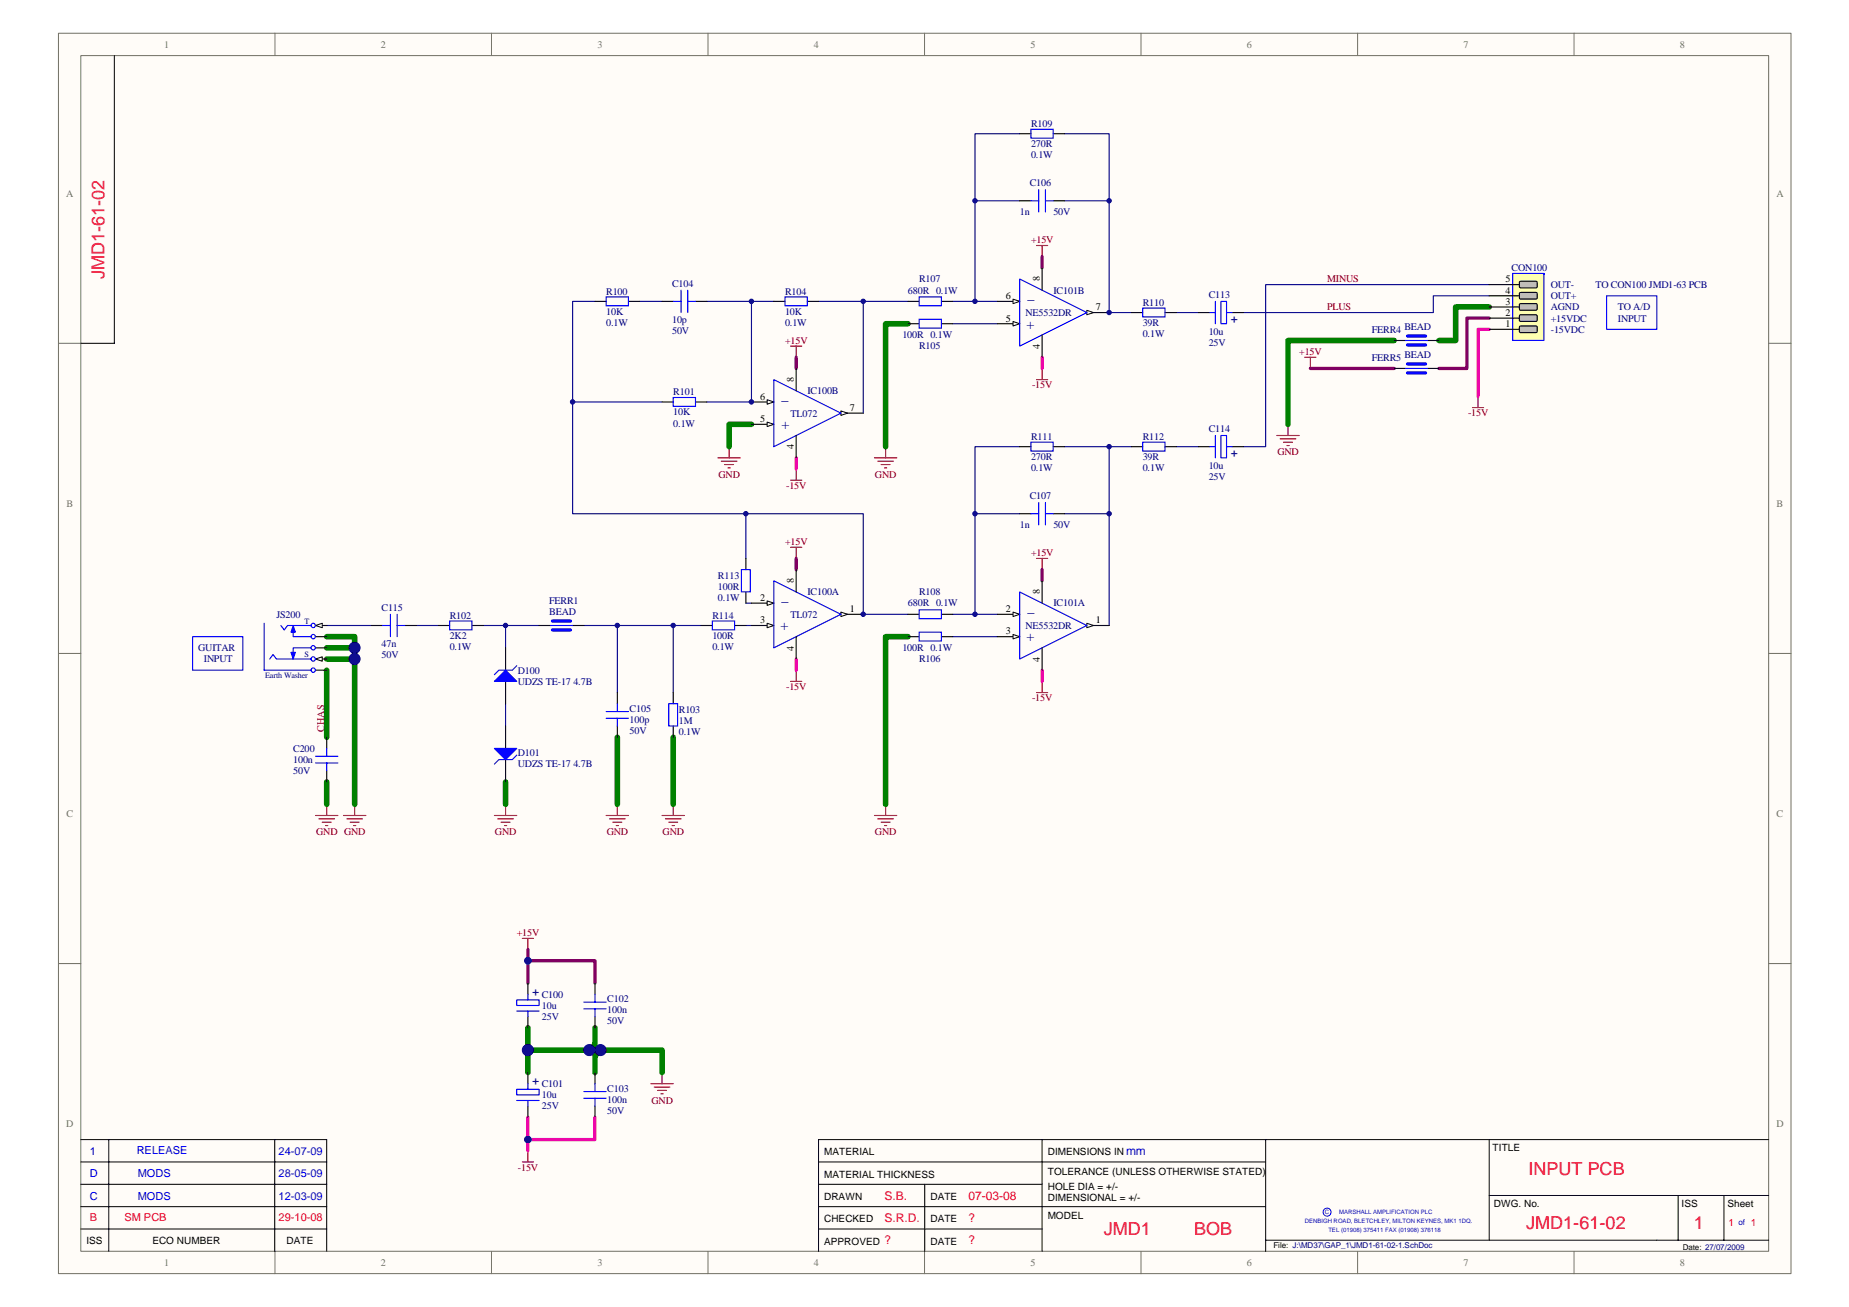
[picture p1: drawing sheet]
<svg xmlns="http://www.w3.org/2000/svg" width="420mm" height="297mm" viewBox="0 0 420 297" stroke-linecap="round" stroke-linejoin="round" font-family="sans-serif">
<path d="M13.3 7.6h393.7v281.9h-393.7z" fill="#fffcf8"/>
<path d="M13.3 7.6h393.7v281.9h-393.7z" fill="none" stroke="#706f64" stroke-width=".23"/>
<path d="M18.4 12.7h383.5v271.7h-383.5z" fill="#fffcf8"/>
<g fill="none" stroke="#706f64" stroke-width=".23">
<path d="M18.4 12.6h383.5v271.8h-383.5zM62.5 7.5v5.1M111.7 7.5v5.1M160.9 7.5v5.1M210.1 7.5v5.1M259.3 7.5v5.1M308.5 7.5v5.1M357.7 7.5v5.1M13.3 78h5.1M401.9 78h5.1M13.3 148.5h5.1M401.9 148.5h5.1"/>
<path d="M13.3 219h5.1M401.9 219h5.1M62.5 284.4v5.1M111.7 284.4v5.1M160.9 284.4v5.1M210.1 284.4v5.1M259.3 284.4v5.1M308.5 284.4v5.1M357.7 284.4v5.1"/>
</g>
<g fill="none" stroke="#000" stroke-width=".23">
<path d="M26 12.6v65.4h-7.6M18.4 259h55.8v25.4M24.7 259v25.4M62.4 259v25.4M236.8 259v25.4M287.6 259h-101.6v25.4M338.4 259v22.9M401.9 259h-114.3v25.4M18.4 264.1h55.8M18.4 269.2h55.8M18.4 274.2h55.8M18.4 279.3h55.8"/>
<path d="M186 264.1h101.6M186 269.2h50.8M186 274.2h101.6M186 279.3h50.8M210.1 269.2v15.2M338.4 271.7h63.5M381.3 271.7v10.2M391.7 271.7v10.2M287.6 281.9h114.3"/>
</g>
<path d="M300.7 275.4a.9 .9 0 0 1 1.3-.7 .9 .9 0 0 1 0 1.5 .9 .9 0 0 1-1.3-.7" fill="none" stroke="#00f" stroke-width=".23"/>
<g fill="none" stroke="#800000" stroke-width=".25">
<path d="M235.5 55.8h2.6M236.8 55.8v2.5M179.7 78.7h2.5M180.9 78.7v2.5M235.5 86.3h2.6M236.8 83.7v2.6M290.1 99h5.1M290.9 99.7h3.6M292.7 96.4v2.6M296.5 81.2h2.5M297.8 81.2v2.5M334.6 92.6h2.5"/>
<path d="M335.9 90.1v2.5M163.1 104.1h5.1M163.9 104.8h3.6M164.7 105.6h2M165.4 106.3h.5M165.7 101.5v2.6M179.7 109.1h2.5M180.9 106.6v2.5M198.7 104.1h5.1M199.5 104.8h3.5M200.2 105.6h2.1M201 106.3h.5"/>
<path d="M201.2 101.5v2.6M291.7 100.5h2M292.4 101.3h.5M179.7 124.4h2.5M180.9 124.4v2.5M235.5 126.9h2.6M236.8 126.9v2.6M179.7 154.9h2.5M180.9 152.3v2.6M235.5 157.4h2.6M236.8 154.9v2.5M71.7 185.3h5.1"/>
<path d="M72.5 186.1h3.5M73.2 186.9h2.1M74 187.6h.5M74.2 182.8v2.5M78.1 185.3h5M78.8 186.1h3.6M79.6 186.9h2M80.3 187.6h.5M80.6 182.8v2.5M112.3 185.3h5.1M113.1 186.1h3.6M113.9 186.9h2"/>
<path d="M114.6 187.6h.5M114.9 182.8v2.5M137.7 185.3h5.1M138.5 186.1h3.6M139.3 186.9h2M140 187.6h.5M140.3 182.8v2.5M150.4 185.3h5.1M151.2 186.1h3.6M152 186.9h2M152.7 187.6h.5M153 182.8v2.5"/>
<path d="M198.7 185.3h5.1M199.5 186.1h3.5M200.2 186.9h2.1M201 187.6h.5M201.2 182.8v2.5M118.7 213.3h2.5M120 213.3v2.5M147.9 246.3h5.1M148.7 247.1h3.5M149.4 247.8h2.1M150.2 248.6h.5M150.4 243.8v2.5"/>
<path d="M118.7 264.1h2.5M120 261.5v2.6"/>
</g>
<g fill="none" stroke="#008000" stroke-width="1.3">
<path d="M206.3 73.6h-5.1v27.9M316.8 77.4h-24.1v19M338.4 69.8h-7.6v7.6h-3.8M170.8 96.4h-5.1v5.1M74.2 147.2h6.4v2.6M74.2 144.7h6.4v2.5M74.2 149.8h6.4v33M74.2 152.3v15.3M206.3 144.7h-5.1v38.1M74.2 177.7v5.1M114.9 177.7v5.1M140.3 167.6v15.2"/>
<path d="M153 167.6v15.2M120 238.7h30.4v5.1M120 233.6v10.2M135.2 233.6v3.8l-1.3 1.3M136.5 238.7l-1.3 1.2v3.9"/>
</g>
<path d="M236.8 58.3v2.6M338.4 72.3h-5.1v11.4h-6.3M180.9 81.2v2.5M297.8 83.7h19M180.9 126.9v2.6M236.8 129.5v2.5M120 215.8v2.6M120 223.4v-5h15.2v5" fill="none" stroke="#800080" stroke-width=".76"/>
<path d="M338.4 74.8h-2.5v15.3M236.8 81.2v2.5M180.9 104.1v2.5M180.9 149.8v2.5M236.8 152.3v2.6M120 253.9v5.1h15.2v-5.1M120 259v2.5" fill="none" stroke="#f0f" stroke-width=".76"/>
<g fill="none" stroke="#000080" stroke-width=".25">
<path d="M231.7 30.4h-10.1v15.2M241.9 30.4h10.1v15.2M231.7 45.6h-10.1v22.9M241.9 45.6h10.1v25.4h5.1M135.2 68.5h-5.1v22.9h20.3M145.4 68.5h5M160.6 68.5h10.2M175.8 68.5h-5v22.9h-10.2M186 68.5h10.2v25.4M196.2 68.5h10.1M216.5 68.5h10.1M216.5 73.6h10.1"/>
<path d="M267.3 71h5.1M338.4 67.2h-12.7v3.8h-43.2M338.4 64.7h-50.8v36.8h-5.1M231.7 116.8h-10.1v22.8M231.7 101.5h-10.1v15.3M241.9 116.8h10.1v25.4M241.9 101.5h10.1v15.3M252 101.5h5.1M267.3 101.5h5.1M169.5 126.9v-10.1h26.7v22.8h10.1M216.5 139.6h10.1M74.2 142.2h10.2"/>
<path d="M94.6 142.2h5M109.8 142.2h12.7M114.9 142.2v5M114.9 159.9v5.1M132.7 142.2h26.6M140.3 142.2v15.2M153 142.2v15.2M216.5 144.7h10.1"/>
</g>
<path d="M365.1 67.2h11.4v7.6h-11.4zM43.8 144.7h11.4v7.6h-11.4z" fill="none" stroke="#00f" stroke-width=".25"/>
<path d="M343.7 62.1v15.3h7.1v-15.3z" fill-rule="evenodd" fill="#ffffb0" stroke="#00f" stroke-width=".25"/>
<path d="M338.4 74.8h6.9M338.4 72.3h6.9" fill="none" stroke="#000" stroke-width=".25"/>
<g fill="#c0c0c0" stroke="#000" stroke-width=".25">
<path d="M345.3 74.2l3.9-.1 .1 1.2-.3 .3h-3.5l-.2-.3z" fill-rule="evenodd"/>
<path d="M345.3 71.6h3.9l.1 1.2-.3 .2h-3.5l-.2-.2z" fill-rule="evenodd"/>
</g>
<path d="M338.4 69.8h6.9" fill="none" stroke="#000" stroke-width=".25"/>
<path d="M345.3 69.1l3.9-.1 .1 1.3-.3 .2h-3.5l-.2-.2z" fill-rule="evenodd" fill="#c0c0c0" stroke="#000" stroke-width=".25"/>
<path d="M338.4 67.2h6.9" fill="none" stroke="#000" stroke-width=".25"/>
<path d="M345.3 66.5h3.9l.1 1.2-.3 .3h-3.5l-.2-.3z" fill-rule="evenodd" fill="#c0c0c0" stroke="#000" stroke-width=".25"/>
<path d="M338.4 64.7h6.9" fill="none" stroke="#000" stroke-width=".25"/>
<path d="M345.3 64h3.9l.1 1.2-.3 .2h-3.5l-.2-.2z" fill-rule="evenodd" fill="#c0c0c0" stroke="#000" stroke-width=".25"/>
<path d="M130.1 91.4v25.4h39.4M169.5 137.1h1.3M169.5 142.2h1.3" fill="none" stroke="#000080" stroke-width=".25"/>
<path d="M71.7 142.2h2.5" fill="none" stroke="#000" stroke-width=".25"/>
<path d="M71.7 142.2l1.5-.6v1.1z" fill="#fffcf8" stroke="#000" stroke-width=".23"/>
<path d="M71.7 152.3h2.5M71.7 149.8h2.5" fill="none" stroke="#000" stroke-width=".25"/>
<g fill="none" stroke="#00f" stroke-width=".25">
<path d="M60 152.3h10.7M63.8 142.2l.8 1 .8-1h5.3"/>
<circle cx="71.2" cy="152.3" r=".49"/>
<circle cx="71.2" cy="142.1" r=".49"/>
</g>
<path d="M71.7 149.8l1.5-.5v1z" fill="#fffcf8" stroke="#000" stroke-width=".23"/>
<g fill="none" stroke="#00f" stroke-width=".25">
<path d="M234.3 29.4h5v2h-5zM234.3 45.6h1.7M236 43.1v5.1M237.6 43.1v5.1M237.6 45.6h1.7M137.7 67.5h5.1v2h-5.1zM153 68.5h1.8M154.8 66v5M156.3 66v5M156.3 68.5h1.8M178.4 67.5h5v2h-5zM208.9 72.6h5v2h-5z"/>
<path d="M208.9 67.5h5v2h-5zM259.7 70h5v2h-5zM274.9 71h1.3M276.2 68.5v5.1M277.4 68.5h1.3v5.1h-1.3zM278.7 71h1.3M319.4 77.4h5M153 90.3h5v2.1h-5zM276.2 99v5.1M277.4 99h1.3v5.1h-1.3zM319.4 83.7h5M234.3 100.5h5v2h-5z"/>
<path d="M234.3 116.8h1.7M236 114.2v5.1M237.6 114.2v5.1M237.6 116.8h1.7M259.7 100.5h5v2h-5zM274.9 101.5h1.3M278.7 101.5h1.3M88.7 139.6v5.1M90.2 139.6v5.1M168.5 129.5h2v5h-2zM208.9 138.6h5v2h-5zM60 141.6v10.7"/>
<path d="M61.3 149.8l.7-1 .8 1h7.9M66.6 142.9v1.8h4.1M70.7 147.2h-4.1v1.8M86.9 142.2h1.8M90.2 142.2h1.8M102.2 141.1h5v2.1h-5zM117.4 151.3l-1 1h-3l-1.1 1M125 142.2h5.1M140.3 159.9v1.8M152 159.9h2v5.1h-2zM161.9 141.1h5v2.1h-5zM208.9 143.7h5v2h-5z"/>
<path d="M71.7 171.9h5.1M71.7 173.4h5.1M74.2 170.1v1.8M74.2 173.4v1.8M117.4 171.6l-1 1h-3l-1.1 1.1M137.7 161.7h5.1M137.7 163.2h5.1M140.3 163.2v1.8M117.4 227.2h5.1v1.3h-5.1zM117.4 229.8h5.1M120 226v1.2M120 229.8v1.3"/>
<path d="M132.7 227.8h5M132.7 229.3h5M135.2 226v1.8M135.2 229.3v1.8M117.4 247.6h5.1v1.2h-5.1zM117.4 250.1h5.1M120 246.3v1.3M120 250.1v1.3M132.7 248.1h5M132.7 249.6h5M135.2 246.3v1.8M135.2 249.6v1.8"/>
<circle cx="71.2" cy="149.8" r=".49"/>
<circle cx="71.2" cy="144.7" r=".49"/>
<circle cx="71.2" cy="147.2" r=".49"/>
</g>
<g fill="none" stroke="#000" stroke-width=".25">
<path d="M231.7 30.4h2.6M239.3 30.4h2.6M231.7 45.6h2.6M239.3 45.6h2.6M135.2 68.5h2.5M142.8 68.5h2.6M150.4 68.5h2.6M158.1 68.5h2.5M175.8 68.5h2.6M183.5 68.5h2.5M206.3 68.5h2.6M206.3 73.6h2.6"/>
<path d="M213.9 68.5h2.6M213.9 73.6h2.6M257.1 71h2.6M264.7 71h2.6M272.4 71h2.5M280 71h2.5M316.8 77.4h2.6M324.4 77.4h2.6M150.4 91.4h2.6M158.1 91.4h2.5M316.8 83.7h2.6M324.4 83.7h2.6"/>
<path d="M231.7 101.5h2.6M231.7 116.8h2.6M239.3 101.5h2.6M239.3 116.8h2.6M257.1 101.5h2.6M264.7 101.5h2.6M272.4 101.5h2.5M280 101.5h2.5M169.5 126.9v2.6M169.5 134.5v2.6M170.8 137.1h5M206.3 139.6h2.6"/>
<path d="M213.9 139.6h2.6M71.7 147.2h2.5M71.7 144.7h2.5M84.4 142.2h2.5M92 142.2h2.6M99.6 142.2h2.6M107.3 142.2h2.5M114.9 147.2v5.1M114.9 154.9v5M122.5 142.2h2.5M130.1 142.2h2.6M140.3 157.4v2.5"/>
<path d="M153 157.4v2.5M159.3 142.2h2.6M167 142.2h2.5M206.3 144.7h2.6M213.9 144.7h2.6M74.2 167.6v2.5M74.2 175.2v2.5M114.9 165v5.1M114.9 172.6v5.1M140.3 165v2.6M153 165v2.6M120 223.4v2.6"/>
<path d="M120 231.1v2.5M135.2 223.4v2.6M135.2 231.1v2.5M120 243.8v2.5M120 251.4v2.5M135.2 243.8v2.5M135.2 251.4v2.5"/>
</g>
<g fill="#00f" stroke="#00f" stroke-width=".23">
<path d="M66.1 148.3h1l-.5 1.5z"/>
<path d="M66.6 142.2l.5 1.5h-1z"/>
</g>
<path d="M319.9 78.4h4M319.9 76.4h4M319.9 84.8h4M319.9 82.7h4M125.5 143.2h4.1M125.5 141.1h4.1" fill="none" stroke="#00f" stroke-width=".76"/>
<g fill="#00f" stroke="#00f" stroke-width=".25">
<path d="M112.3 154.9l2.6-2.6 2.5 2.6z"/>
<path d="M112.3 170.1h5.1l-2.5 2.5z"/>
</g>
<path d="M174.3 136.6l1.5 .5-1.5 .5z" fill="#fffcf8" stroke="#000" stroke-width=".23"/>
<path d="M170.8 142.2h5" fill="none" stroke="#000" stroke-width=".25"/>
<path d="M174.3 141.6l1.5 .6-1.5 .5z" fill="#fffcf8" stroke="#000" stroke-width=".23"/>
<path d="M191.1 139.6h5.1" fill="none" stroke="#000" stroke-width=".25"/>
<path d="M191.1 139.1l1.5 .5-1.5 .5z" fill="#fffcf8" stroke="#000" stroke-width=".23"/>
<path d="M175.8 132l15.3 7.6-15.3 7.6z" fill="none" stroke="#00f" stroke-width=".25"/>
<path d="M170.8 91.4h5M180.9 129.5v5M180.9 144.7v5.1" fill="none" stroke="#000" stroke-width=".25"/>
<path d="M174.3 90.8l1.5 .6-1.5 .5z" fill="#fffcf8" stroke="#000" stroke-width=".23"/>
<path d="M170.8 96.4h5" fill="none" stroke="#000" stroke-width=".25"/>
<path d="M174.3 95.9l1.5 .5-1.5 .5z" fill="#fffcf8" stroke="#000" stroke-width=".23"/>
<path d="M191.1 93.9h5.1" fill="none" stroke="#000" stroke-width=".25"/>
<path d="M191.1 93.4l1.5 .5-1.5 .5z" fill="#fffcf8" stroke="#000" stroke-width=".23"/>
<path d="M175.8 86.3l15.3 7.6-15.3 7.6z" fill="none" stroke="#00f" stroke-width=".25"/>
<path d="M180.9 83.7v5.1M180.9 99v5.1M226.6 139.6h5.1" fill="none" stroke="#000" stroke-width=".25"/>
<path d="M230.2 139.1l1.5 .5-1.5 .5z" fill="#fffcf8" stroke="#000" stroke-width=".23"/>
<path d="M226.6 144.7h5.1" fill="none" stroke="#000" stroke-width=".25"/>
<path d="M230.2 144.2l1.5 .5-1.5 .5z" fill="#fffcf8" stroke="#000" stroke-width=".23"/>
<path d="M247 142.2h5" fill="none" stroke="#000" stroke-width=".25"/>
<path d="M247 141.6l1.5 .6-1.5 .5z" fill="#fffcf8" stroke="#000" stroke-width=".23"/>
<path d="M231.7 134.5l15.3 7.7-15.3 7.6z" fill="none" stroke="#00f" stroke-width=".25"/>
<path d="M226.6 68.5h5.1M236.8 132v5.1M236.8 147.2v5.1" fill="none" stroke="#000" stroke-width=".25"/>
<path d="M230.2 68l1.5 .5-1.5 .5z" fill="#fffcf8" stroke="#000" stroke-width=".23"/>
<path d="M226.6 73.6h5.1" fill="none" stroke="#000" stroke-width=".25"/>
<path d="M230.2 73.1l1.5 .5-1.5 .5z" fill="#fffcf8" stroke="#000" stroke-width=".23"/>
<path d="M247 71h5" fill="none" stroke="#000" stroke-width=".25"/>
<path d="M247 70.5l1.5 .5-1.5 .5z" fill="#fffcf8" stroke="#000" stroke-width=".23"/>
<path d="M231.7 63.4l15.3 7.6-15.3 7.7z" fill="none" stroke="#00f" stroke-width=".25"/>
<path d="M236.8 60.9v5.1M236.8 76.1v5.1" fill="none" stroke="#000" stroke-width=".25"/>
<g fill="#000080" stroke="#000080" stroke-width=".23">
<circle cx="80.6" cy="149.8" r="1.26"/>
<circle cx="80.6" cy="147.2" r="1.26"/>
<circle cx="114.9" cy="142.1" r=".5"/>
<circle cx="120" cy="259" r=".75"/>
<circle cx="120" cy="238.7" r="1.26"/>
<circle cx="120" cy="218.3" r=".75"/>
<circle cx="130.1" cy="91.3" r=".5"/>
<circle cx="133.9" cy="238.7" r="1.26"/>
<circle cx="136.5" cy="238.7" r="1.26"/>
<circle cx="140.3" cy="142.1" r=".5"/>
<circle cx="153" cy="142.1" r=".5"/>
<circle cx="169.5" cy="116.7" r=".5"/>
<circle cx="170.7" cy="91.3" r=".5"/>
<circle cx="170.7" cy="68.5" r=".5"/>
<circle cx="196.1" cy="139.6" r=".5"/>
<circle cx="196.1" cy="68.5" r=".5"/>
<circle cx="221.5" cy="139.6" r=".5"/>
<circle cx="221.5" cy="116.7" r=".5"/>
<circle cx="221.5" cy="68.5" r=".5"/>
<circle cx="221.5" cy="45.6" r=".5"/>
<circle cx="252" cy="116.7" r=".5"/>
<circle cx="252" cy="101.5" r=".5"/>
<circle cx="252" cy="71" r=".5"/>
<circle cx="252" cy="45.6" r=".49"/>
</g>
<g font-size="4.1" fill="#ee0e22">
<text x="23.8" y="63.4" transform="rotate(-90 23.8 63.4)">JMD1-61-02</text>
<text x="347.3" y="267">INPUT PCB</text>
<text x="250.8" y="280.7">JMD1</text>
<text x="271.4" y="280.7">BOB</text>
<text x="346.8" y="279.2">JMD1-61-02</text>
<text x="384.9" y="279.2">1</text>
</g>
<g font-size="3.2" fill="#000080">
<text x="233.5" y="68">_</text>
<text x="233.3" y="74.8">+</text>
<text x="177.6" y="90.8">_</text>
<text x="177.6" y="97.5">+</text>
<text x="177.6" y="136.6">_</text>
<text x="177.4" y="143.2">+</text>
<text x="233.5" y="139.1">_</text>
<text x="233.3" y="145.7">+</text>
</g>
<g font-size="2.7" fill="#000080">
<text x="279.7" y="73.5">+</text>
<text x="279.7" y="104">+</text>
<text x="122.5" y="226.3" transform="rotate(-90 122.5 226.3)">+</text>
<text x="122.5" y="246.6" transform="rotate(-90 122.5 246.6)">+</text>
</g>
<text font-size="2.7" fill="#00f" x="255.9" y="262.5">mm</text>
<g font-size="2.7" fill="#ee0e22">
<text x="201" y="272.6">S.B.</text>
<text x="220.1" y="272.6">07-03-08</text>
<text x="201" y="277.7">S.R.D.</text>
<text x="220.1" y="277.7">?</text>
<text x="201" y="282.8">?</text>
<text x="220.1" y="282.8">?</text>
</g>
<g font-size="2.5" fill="#00f">
<text x="20.4" y="262.5">1</text>
<text x="31.1" y="262.3">RELEASE</text>
<text x="63.3" y="262.5">24-07-09</text>
<text x="20.4" y="267.6">D</text>
<text x="31.3" y="267.6">MODS</text>
<text x="63.3" y="267.6">28-05-09</text>
<text x="20.4" y="272.7">C</text>
<text x="31.3" y="272.7">MODS</text>
<text x="63.3" y="272.7">12-03-09</text>
</g>
<g font-size="2.5" fill="#ee0e22">
<text x="20.4" y="277.5">B</text>
<text x="28.3" y="277.5">SM PCB</text>
<text x="63.3" y="277.5">29-10-08</text>
</g>
<g font-size="2.3" fill="#706f64">
<text x="37.3" y="10.8">1</text>
<text x="86.5" y="10.8">2</text>
<text x="135.8" y="10.8">3</text>
<text x="184.9" y="10.8">4</text>
<text x="234.2" y="10.8">5</text>
<text x="283.3" y="10.8">6</text>
<text x="332.6" y="10.8">7</text>
<text x="381.8" y="10.8">8</text>
<text x="15" y="44.7">A</text>
<text x="403.7" y="44.7">A</text>
<text x="15.1" y="115.2">B</text>
<text x="403.7" y="115.2">B</text>
<text x="15.1" y="185.7">C</text>
<text x="403.7" y="185.7">C</text>
<text x="15" y="256.2">D</text>
<text x="403.7" y="256.2">D</text>
<text x="37.3" y="287.7">1</text>
<text x="86.5" y="287.7">2</text>
<text x="135.8" y="287.7">3</text>
<text x="184.9" y="287.7">4</text>
<text x="234.2" y="287.7">5</text>
<text x="283.3" y="287.7">6</text>
<text x="332.6" y="287.7">7</text>
<text x="381.8" y="287.7">8</text>
</g>
<g font-size="2.3" fill="#000080">
<text x="234.3" y="28.9">R109</text>
<text x="234.3" y="33.4">270R</text>
<text x="234.3" y="36">0.1W</text>
<text x="234" y="42.3">C106</text>
<text x="231.7" y="48.9">1n</text>
<text x="239.4" y="48.9">50V</text>
<text x="152.7" y="65.2">C104</text>
<text x="208.9" y="64.2">R107</text>
<text x="343.5" y="61.6">CON100</text>
<text x="352.4" y="65.4">OUT-</text>
<text x="362.6" y="65.4">TO CON100 JMD1-63 PCB</text>
<text x="137.7" y="71.5">10K</text>
<text x="137.7" y="67">R100</text>
<text x="178.4" y="71.5">10K</text>
<text x="178.4" y="67">R104</text>
<text x="206.3" y="66.7">680R 0.1W</text>
<text x="233" y="71.8">NE5532DR</text>
<text x="239.4" y="66.7">IC101B</text>
<text x="259.7" y="69.5">R110</text>
<text x="274.7" y="67.7">C113</text>
<text x="352.4" y="68">OUT+</text>
<text x="352.4" y="70.5">AGND</text>
<text x="367.6" y="70.5">TO A/D</text>
<text x="137.7" y="74.1">0.1W</text>
<text x="152.7" y="73.3">10p</text>
<text x="152.7" y="75.9">50V</text>
<text x="178.4" y="74.1">0.1W</text>
<text x="205.1" y="76.9">100R 0.1W</text>
<text x="259.7" y="74.1">39R</text>
<text x="259.7" y="76.6">0.1W</text>
<text x="274.7" y="76.1">10u</text>
<text x="311.8" y="75.6">FERR4 BEAD</text>
<text x="352.4" y="73.1">+15VDC</text>
<text x="352.4" y="75.6">-15VDC</text>
<text x="367.6" y="73.1">INPUT</text>
<text x="208.9" y="79.4">R105</text>
<text x="274.7" y="78.7">25V</text>
<text x="311.8" y="82">FERR5 BEAD</text>
<text x="153" y="89.8">R101</text>
<text x="183.5" y="89.6">IC100B</text>
<text x="153" y="94.4">10K</text>
<text x="179.7" y="94.7">TL072</text>
<text x="153" y="96.9">0.1W</text>
<text x="234.3" y="100">R111</text>
<text x="259.7" y="100">R112</text>
<text x="274.7" y="98.2">C114</text>
<text x="234.3" y="104.6">270R</text>
<text x="234.3" y="107.1">0.1W</text>
<text x="259.7" y="104.6">39R</text>
<text x="259.7" y="107.1">0.1W</text>
<text x="274.7" y="106.6">10u</text>
<text x="234" y="113.5">C107</text>
<text x="274.7" y="109.1">25V</text>
<text x="231.7" y="120.1">1n</text>
<text x="239.4" y="120.1">50V</text>
<text x="163.1" y="131.5">R113</text>
<text x="124.8" y="137.3">FERR1</text>
<text x="163.1" y="134">100R</text>
<text x="163.1" y="136.6">0.1W</text>
<text x="183.5" y="135.3">IC100A</text>
<text x="206.3" y="137.8">680R 0.1W</text>
<text x="208.9" y="135.3">R108</text>
<text x="239.4" y="137.8">IC101A</text>
<text x="62.8" y="140.4">JS200</text>
<text x="86.7" y="138.9">C115</text>
<text x="102.2" y="140.6">R102</text>
<text x="124.8" y="139.9">BEAD</text>
<text x="161.9" y="140.6">R114</text>
<text x="179.7" y="140.4">TL072</text>
<text x="233" y="142.9">NE5532DR</text>
<text x="45" y="148">GUITAR</text>
<text x="86.7" y="147">47n</text>
<text x="86.7" y="149.5">50V</text>
<text x="102.2" y="145.2">2K2</text>
<text x="102.2" y="147.7">0.1W</text>
<text x="161.9" y="145.2">100R</text>
<text x="161.9" y="147.7">0.1W</text>
<text x="205.1" y="148">100R 0.1W</text>
<text x="46.3" y="150.5">INPUT</text>
<text x="117.7" y="155.6">UDZS TE-17 4.7B</text>
<text x="117.7" y="153.1">D100</text>
<text x="208.9" y="150.5">R106</text>
<text x="143.1" y="161.7">C105</text>
<text x="154.3" y="162">R103</text>
<text x="143.1" y="164.3">100p</text>
<text x="143.1" y="166.8">50V</text>
<text x="154.3" y="164.5">1M</text>
<text x="154.3" y="167">0.1W</text>
<text x="66.6" y="173.4">100n</text>
<text x="66.6" y="170.9">C200</text>
<text x="117.7" y="171.9">D101</text>
<text x="66.6" y="175.9">50V</text>
<text x="117.7" y="174.4">UDZS TE-17 4.7B</text>
<text x="123.1" y="226.7">C100</text>
<text x="138" y="227.8">C102</text>
<text x="123.1" y="229.3">10u</text>
<text x="123.1" y="231.8">25V</text>
<text x="138" y="230.3">100n</text>
<text x="138" y="232.8">50V</text>
<text x="123.1" y="249.6">10u</text>
<text x="123.1" y="247.1">C101</text>
<text x="138" y="250.6">100n</text>
<text x="138" y="248.1">C103</text>
<text x="123.1" y="252.1">25V</text>
<text x="138" y="253.2">50V</text>
</g>
<g font-size="2.3" fill="#800000">
<text x="234.3" y="55.3">+15V</text>
<text x="301.6" y="64.2">MINUS</text>
<text x="301.6" y="70.5">PLUS</text>
<text x="178.4" y="78.1">+15V</text>
<text x="295.2" y="80.7">+15V</text>
<text x="234.5" y="88.2">-15V</text>
<text x="333.6" y="94.6">-15V</text>
<text x="290.3" y="103.5">GND</text>
<text x="163.3" y="108.6">GND</text>
<text x="178.6" y="111.1">-15V</text>
<text x="198.8" y="108.6">GND</text>
<text x="178.4" y="123.9">+15V</text>
<text x="234.3" y="126.4">+15V</text>
<text x="178.6" y="156.8">-15V</text>
<text x="234.5" y="159.4">-15V</text>
<text x="73.7" y="166.3" transform="rotate(-90 73.7 166.3)">CHAS</text>
<text x="71.8" y="189.8">GND GND</text>
<text x="112.5" y="189.8">GND</text>
<text x="137.9" y="189.8">GND</text>
<text x="150.6" y="189.8">GND</text>
<text x="198.8" y="189.8">GND</text>
<text x="117.4" y="212.8">+15V</text>
<text x="148" y="250.8">GND</text>
<text x="117.7" y="266">-15V</text>
</g>
<g font-size="2.3">
<text x="236.3" y="63.9" transform="rotate(-90 236.3 63.9)">8</text>
<text x="342.1" y="64.2">5</text>
<text x="228.6" y="68">6</text>
<text x="249" y="70.5">7</text>
<text x="342.1" y="71.8">2</text>
<text x="342.1" y="69.3">3</text>
<text x="342.1" y="66.7">4</text>
<text x="228.6" y="73.1">5</text>
<text x="342.1" y="74.3">1</text>
<text x="236.3" y="79.3" transform="rotate(-90 236.3 79.3)">4</text>
<text x="180.4" y="86.8" transform="rotate(-90 180.4 86.8)">8</text>
<text x="172.7" y="90.8">6</text>
<text x="172.7" y="95.9">5</text>
<text x="193.1" y="93.4">7</text>
<text x="180.4" y="102.2" transform="rotate(-90 180.4 102.2)">4</text>
<text x="172.7" y="136.6">2</text>
<text x="180.4" y="132.5" transform="rotate(-90 180.4 132.5)">8</text>
<text x="236.3" y="135" transform="rotate(-90 236.3 135)">8</text>
<text x="172.7" y="141.6">3</text>
<text x="193.1" y="139.1">1</text>
<text x="228.6" y="139.1">2</text>
<text x="249" y="141.6">1</text>
<text x="180.4" y="147.9" transform="rotate(-90 180.4 147.9)">4</text>
<text x="228.6" y="144.2">3</text>
<text x="236.3" y="150.4" transform="rotate(-90 236.3 150.4)">4</text>
<text x="187.3" y="262.6">MATERIAL</text>
<text x="238.1" y="262.6">DIMENSIONS IN</text>
<text x="339.2" y="261.6">TITLE</text>
<text x="187.3" y="267.7">MATERIAL THICKNESS</text>
<text x="238.1" y="267.1">TOLERANCE (UNLESS OTHERWISE STATED)</text>
<text x="187.3" y="272.7">DRAWN</text>
<text x="211.4" y="272.7">DATE</text>
<text x="238.1" y="270.4">HOLE DIA = +/-</text>
<text x="238.1" y="273">DIMENSIONAL = +/-</text>
<text x="339.4" y="274.3">DWG. No.</text>
<text x="382.1" y="274.3">ISS</text>
<text x="392.5" y="274.3">Sheet</text>
<text x="187.3" y="277.8">CHECKED</text>
<text x="211.4" y="277.8">DATE</text>
<text x="238.1" y="277.1">MODEL</text>
<text x="19.6" y="282.6">ISS</text>
<text x="34.6" y="282.6">ECO NUMBER</text>
<text x="65.1" y="282.6">DATE</text>
<text x="187.3" y="282.9">APPROVED</text>
<text x="211.4" y="282.9">DATE</text>
</g>
<g font-size="2.3" fill="#ee0e22">
<text x="392.8" y="278.6">1</text>
<text x="397.9" y="278.6">1</text>
</g>
<g font-size="1.8" fill="#000080">
<text x="69.2" y="141.8">T</text>
<text x="69.2" y="149.4">S</text>
<text x="60.3" y="154.2">Earth Washer</text>
</g>
<text font-size="1.8" fill="#00f" x="395.1" y="278.4">of</text>
<g font-size="1.8">
<text x="289.4" y="283.7">File: J:\MD37\GAP_1\JMD1-61-02-1.SchDoc</text>
<text x="382.4" y="284">Date: 27/07/2009</text>
</g>
<g font-size="1.4" fill="#00f">
<text x="301.1" y="276">C</text>
<text x="304.3" y="276">MARSHALL AMPLIFICATION PLC</text>
<text x="296.5" y="278">DENBIGH ROAD, BLETCHLEY, MILTON KEYNES, MK1 1DQ.</text>
<text x="301.8" y="280">TEL (01908) 375411 FAX (01908) 376118</text>
</g>
</svg>
